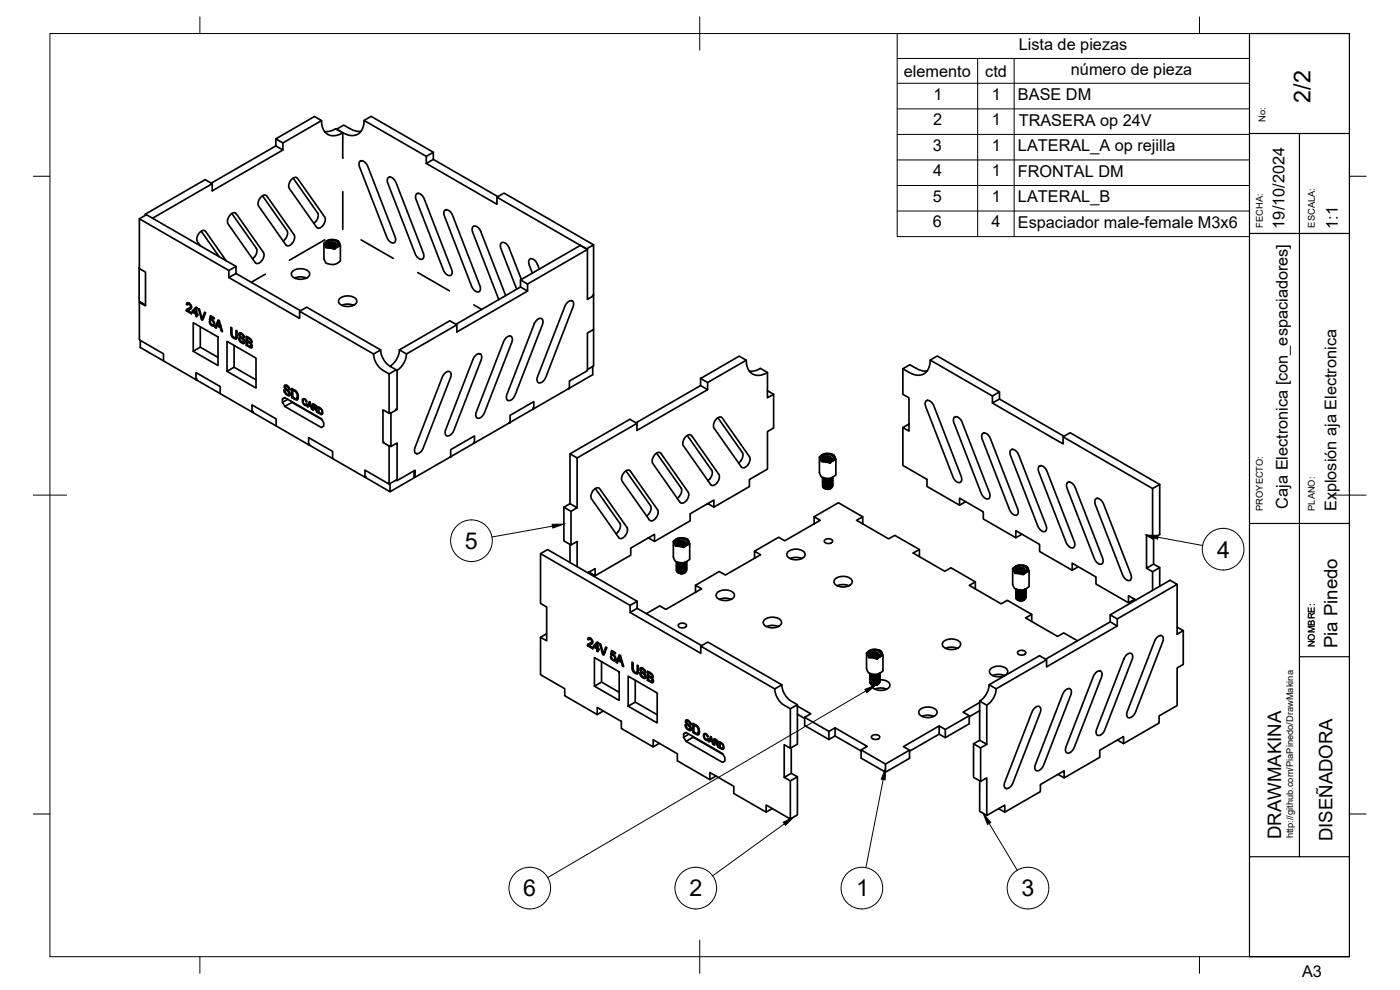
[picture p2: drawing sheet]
<svg xmlns="http://www.w3.org/2000/svg" width="420mm" height="297mm" viewBox="0 0 420 297" stroke-linecap="round" stroke-linejoin="round" font-family="sans-serif">
<!-- layer: Visible -->
<g fill="none" stroke="#000" stroke-width=".51">
<path d="M96.5 36.2a3.8 3.8 0 0 0 4.8 4.3l1.6-.6M97.4 39.5a5.5 5.5 0 0 0 3.3-.9l2.2 1.3v7.5M101 38.8l2.2-1.3 1.8 1.1a5.4 5.4 0 0 0 3.3 .8M101 38.7l1.9 1.1M102.9 39.8a3.8 3.8 0 0 0 6.2-1.9l.2-1.8 2.1-1.2 18.6 10.8M109.3 36.1l18.6 10.8 2.1-1.2v2.1M63.7 55.1l-17.9 10.4M78.4 59l1.1-.5 .6 .3 8.1 11.6a2.52 2.52 0 0 1-2 3.4l-8.6-11.9a2.47 2.47 0 0 1 .8-2.9zM78.8 58.7l7.3 10.5a2.79 2.79 0 0 1-1.1 3.1M82.8 41.7l11.6-6.7 2.1 1.2-11.6 6.7zM82.8 41.7v2.1l2.1 1.2-21.2 12.3v-2.2l-2.1-1.2-18 10.4 .3 .1M82.8 43.8l-19.4 11.2"/>
<path d="M84.9 42.9v2.1M87.6 53.7l1.1-.5 .6 .3 8.2 11.6a2.55 2.55 0 0 1-2.1 3.3l-8.6-11.9a2.46 2.46 0 0 1 .8-2.8zM88 53.4l7.3 10.5a2.71 2.71 0 0 1-1.1 3.1M102.9 57.5v11.3M108 48.4a1.9 1.9 0 0 1 2.4 1.5l8.1 21.1a1.17 1.17 0 0 1-.7 1.9l-1.1-.7-.6-1-8.2-21-.2-1.1zM116.5 53.3a1.87 1.87 0 0 1 2.4 1.5l8.1 21.1a1.16 1.16 0 0 1 .2 1.2 1.16 1.16 0 0 1-.9 .7l-1.1-.7-.6-1-8.2-21.1-.2-1zM125 58.2a1.84 1.84 0 0 1 2.3 1.5l8.2 21.1a1.15 1.15 0 0 1 .2 1.2 1.15 1.15 0 0 1-1 .7l-1-.7-.6-1-8.2-21-.2-1.1zM127.9 49l21.2 12.3v-2.1l2.2-1.3 26.8 15.6M127.9 46.9v2.1l2.1-1.2 19.4 11.2M149.1 59.2l26.9 15.5 2.1-1.2v15l-.2 .1M41.8 65.6l26.9 15.6v2.1l21.2 12.2v-2.1l22.2 12.8a6.2 6.2 0 0 0 2.8 4.9l1.9 1.1v11.8l-1.9-1v9.8l1.9 1v11.5l-7.3-4.2v2.1l-9.7-5.6v-2.1l-7.2-4.2v2.1l-9.7-5.6v-2.1l-7.3-4.2v2.1l-9.5-5.5v-2.1l-7.3-4.2v2.1l-9.7-5.6v-2.1l-7.3-4.2v-11.3l1.9 1.1v-10.2l-1.9-1zM41.8 65.6l2.1-1.2 26.9 15.5"/>
<path d="M43.6 64.3v.3M60.2 73.8l-1-1.3a2.52 2.52 0 0 1 2.1-3.3l6.6 9M60.4 69.4l5.4 7.6M69.2 64.4l.8-.6h.5l.4 .3 8.2 11.6a2.55 2.55 0 0 1-2.1 3.4l-8.6-11.9a2.54 2.54 0 0 1 .8-2.8zM69.6 64.1l7.3 10.4a2.76 2.76 0 0 1-1.1 3.1M97.2 73v4.6l.6 1.3a3.4 3.4 0 0 0 4.4-.7v-4.6M97.3 72.9a3.3 3.3 0 0 1 4.4-.3l.5 1.1-1.3 .6a.87 .87 0 0 1-1.3 .3l-1-.2a.8 .8 0 0 1-1.1-.9zM97.5 72l-10.7 6.1M97.8 72.5a3 3 0 0 1 4 .3 1.39 1.39 0 0 1-1.5 1.6l-1.7-.1a1.06 1.06 0 0 1-1-.6 1.06 1.06 0 0 1 .2-1.2zM98.1 72.7a2.28 2.28 0 0 1 3.3 .3 1.51 1.51 0 0 1-2 1.2 1.05 1.05 0 0 1-1.1-.3 1.05 1.05 0 0 1-.2-1.2zM98.5 73.6l.1 .4M98.5 73.6a1.38 1.38 0 0 1 2.4 .2 1.39 1.39 0 0 0-2.4-.1"/>
<path d="M98.5 73.6l.2 .4M98.6 73.9h-.2a.65 .65 0 0 1-.1-.8 .65 .65 0 0 1 .7-.4h1a.78 .78 0 0 1 .8 .4 .78 .78 0 0 1-.1 .9M98.6 73.9a1.59 1.59 0 0 1 2.2 0M98.6 73.9a1.66 1.66 0 0 1 2.2 .1M98.8 74l.8-.1 .9 .2M98.9 74.1l.9-.2 .6 .2M99.1 73.2h1M99.1 73.6h1M99.1 74h1M100.6 72.9a2.19 2.19 0 0 0-2.3 .2M108.4 72l9.6 5.5M133.5 63.1a1.84 1.84 0 0 1 2.3 1.5l8.2 21.1a1.16 1.16 0 0 1 .2 1.2 1.16 1.16 0 0 1-1 .7l-1-.7-.7-1-8.1-21.1-.2-1z"/>
<path d="M176.3 74.9v14.9l1.8-1.1-.3-.1M41.8 80.3v10.1l1.9 1.1M41.8 80.2v.1M42.1 90.6l-.3 .1M56 91.3l.3 .2v-.1a.67 .67 0 0 1 .9 .5 .67 .67 0 0 1-.8 .7l-.3 .2M56.2 92.8l-.3 .4M56.6 92.8l-.7 .4M56.6 92.8l.1 .1M56.7 90.9l-.7 .4a.62 .62 0 0 1 .6-.5 .62 .62 0 0 1 .6 .5 1.12 1.12 0 0 1 .1 1.2 1.12 1.12 0 0 1-1 .7l1.2 .6v.4l-1.6-1M56.7 92.5l-.1 .3M56.8 91l-.4 .2M57.4 92.5l-.9 .5"/>
<path d="M57.5 92.1l-.6 .3M57.7 93.3v.3l.3-.2M57.7 93.6l1.1 .6 .3-.1M58 96.8l7.4 4.3v8.6l-7.4-4.3zM58.4 92.9v.1M58.8 92.7v1.2M58.8 94.2v.7M59 92.3l-1.3 1 1.1-1.1 .3 .1v1.8l.3 .2v.3l-.3-.2M59.1 92.5l-1.1 1 .8 .4 .3-.1M59.3 94.2l-.2 .2v.7l-.3-.2 .3-.2M60.1 98.1v6.1M61 95.6l-.5 .3-1-3.3 .4 .2 .8 2.9"/>
<path d="M61.1 95.4l-.5 .3 .8-2 .3 .2-.9 2.2-.3-.2M62.8 96.5l.3 .7M62.9 96l.3 .2a.72 .72 0 0 1 .8 .4 .72 .72 0 0 1-.3 .9l-.9-1M63.4 95.2l.9 .5v-.3l-1.2-.7-.2 1.3 .3-.2M63.6 95l-.2 .2-.2 .6a1.27 1.27 0 0 1 .9 2l-.5-.1-.5-.5M63.6 95.9l-.4 .2M64.3 97.3l.1 .1M64.4 97.2l-.5 .3M65.1 97.9l-.6 .3 .9-2.2 .4 .2 1 3.3-.4-.2M65.1 97.7l1 .6 .3-.1M65.3 97.6h.1M65.4 97.6l-.3 .1-.2 .7-.4-.2"/>
<path d="M65.8 97.1l.2 .9 .3-.2M65.8 97l-.2-.6-.4 1.1 .8 .5M65.8 96.3l-.2 .1M66.1 98.3l.3 1 .3-.1M68.7 83.3l2.1-1.3 19.4 11.2M68.7 81.2l2.1-1.3v2.1M69.6 100a.99 .99 0 0 0 1.2 1.2v-2.1l.3 .2v1.6a.65 .65 0 0 1-.3 .8 .65 .65 0 0 1-.9-.4l-.6-.9v-2.2l.3 .2v1.6M72.4 100v.1M72.5 100l-.4 .3M79.6 82.3l-4.2 2.4M87.9 81.3a3.7 3.7 0 0 1 5 .6 1.86 1.86 0 0 1-2.2 1.9 2.69 2.69 0 0 1-3.3-1.6zM88.4 83.4a4.5 4.5 0 0 1 3.5 0"/>
<path d="M89.9 93.4l2.1-1.2 22.2 12.8M101.9 89.6a3.7 3.7 0 0 1 5.1 .5 2.11 2.11 0 0 1-2.7 1.9 2.29 2.29 0 0 1-2.7-1.8zM102.6 91.6a4.5 4.5 0 0 1 3.5 0M125.4 81.8l9.5 5.5M142.2 91.5l2.3 1.3M151.8 88.7l-7.5-19.2a1.84 1.84 0 0 0-2.3-1.5l-.3 .7 .2 1.1 7.8 20.1M156.2 84v2.1l2.1 1.2-21.2 12.3v-2.1M156.2 86.1l-19.4 11.2M156.5 83.8l-3.7-9.4a1.84 1.84 0 0 0-2.3-1.5l-.3 .7 .1 1 4.8 12.2M158.3 85.2l18-10.3-2.1-1.3-18 10.4 2.1 1.2v2.1M160.9 96.2a1.08 1.08 0 0 1 1-.7 1.08 1.08 0 0 1 1 .6l-.1 1.3-8.2 21.1a1.84 1.84 0 0 1-2.3 1.5l-.3-.7 .2-1 8.1-21.1zM161.8 80.7l-.5-1.4a1.84 1.84 0 0 0-2.4-1.5l-.2 .4v1l1.1 2.7"/>
<path d="M170.1 90.9a1.09 1.09 0 0 1 1-.7 1.09 1.09 0 0 1 1 .6l-.1 1.3-8.2 21.1a1.87 1.87 0 0 1-2.4 1.5l-.2-.7 .2-1 8.1-21.1zM178.1 88.7v10.2l-1.8 1v11.3l-5.4 3.1v2.2l-10.7 6.1-.3-.1M178.1 98.9v10.9l-.3 .2 .1 2.4-7.3 4.2M42.1 102.1v2.2l7 4M58 105.4l2.1-1.2 5.3 3M59 113.8v.2l7.1 4.1M59.1 113.8l-.3 .1M68.1 102.4l8.7 5v9l-8.7-5zM68.1 111.4l2.2-1.2 6.5 3.8M70.3 103.6v6.6M71 101.2h.1M71.1 101l-.4 .3"/>
<path d="M73.1 101.2l.3 .2-.7-1.2a.6 .6 0 0 0-.9-.3 .6 .6 0 0 0 .1 1l1 1a.39 .39 0 0 1 .3 .5 .39 .39 0 0 1-.5 .3l-.5-.4M73.3 102.5l.2 .1M73.4 101.1l-.3 .1a.73 .73 0 0 0-.3-.8 .73 .73 0 0 0-.8 0v.2a3.4 3.4 0 0 1 1.4 2.2 1.21 1.21 0 0 1-1.8-1v-.4l.3 .1 .3 .8M73.5 102.5l-.4 .2M74.2 102.5v1l.6 .3a.38 .38 0 0 0 .6 0 .38 .38 0 0 0-.2-.6l-.4-.4M74.5 102.4l-.3 .1 .6 .4M74.5 101.2l-.3 .2 .9 .5a.35 .35 0 0 1 .2 .4 .35 .35 0 0 1-.4 .3l-.7-.4v-.8M75.2 102.9a.96 .96 0 0 0-.4-1.5l-.9-.5v2.7l.3-.2M75.5 102.4l.1 .1M75.5 102.8l-.3 .1 .5 .7a.51 .51 0 0 1-.2 .7 .51 .51 0 0 1-.7-.2l-.9-.5M75.6 103.8l.1 .1M75.6 102.4l-.4 .2"/>
<path d="M75.7 103.7l-.4 .3M84.8 119.7l.7-.4 10.9 6.3 .8 1.3v1l-.8 .4-10.9-6.4-.7-1.2zM85.5 119.3l-.7 .4M85.6 116.7l-.3-.7a.53 .53 0 0 1 .4-.6 .53 .53 0 0 1 .6 .4l.6 .7 .1 .5-.3-.1M85.7 116.7l.8 .9a.43 .43 0 0 1 .2 .7 .43 .43 0 0 1-.7-.2l-.8-1.1 .1 .6M85.7 116.4l-.1-.3a.75 .75 0 0 1 .8 0 .75 .75 0 0 1 .3 .8l.3-.2M85.7 116.4l.5 .5M86 115.6v.1M86.1 115.7l-.4 .2M86.2 116.9l.7 .7a.66 .66 0 0 1 .1 1.1 .66 .66 0 0 1-1.1-.3l-.6-.8M86.4 119.8l-1.6 .9M87 118.2l.1 .1"/>
<path d="M87.1 118.1l-.4 .2M87.5 119.3l.9 .5a.6 .6 0 0 0 .6 .2 .6 .6 0 0 0 .5-.4l-.3-.1M87.9 117v2.2l.9 .4 .7-.3M88.1 116.9l-.2 .1 .8 .6 .4 .7v1M88.8 117.3a2.29 2.29 0 0 1 .7 2.3M88.8 117.3l-1.3-.8v2.8l.4-.2M89.1 119.3l-.1 .3M91.2 119.8l.4 .2 .3 .5 .2-.1M91.2 119.8a.98 .98 0 0 0 0 1.3M91.4 119.7l-.3 .2M112.1 106.2l2.1-1.2a6.3 6.3 0 0 0 2.8 4.9M117 109.9h.1"/>
<path d="M118.9 111l-2.1 1.2M119.9 105a6.2 6.2 0 0 1-2.9 4.9l2.2 1.2v11.8M122 106.2l15.1-8.7-2.1-1.2-15.1 8.7 2.1 1.2a6.3 6.3 0 0 1-2.8 4.9M133.6 111.9a1.02 1.02 0 0 1 1.4-.3 1.02 1.02 0 0 1 .3 1.4l-8.3 21.4a1.84 1.84 0 0 1-2.3 1.5l-.3-.7 .2-1 8.1-21.1zM142.5 106.8a1.09 1.09 0 0 1 1-.7 1.09 1.09 0 0 1 1 .6l-.1 1.4-8.2 21a1.87 1.87 0 0 1-2.3 1.5l-.3-.7 .2-1 8.1-21.1zM152 101.3a1.01 1.01 0 0 1 1.4-.4 1.01 1.01 0 0 1 .3 1.5l-8.3 21.4a1.84 1.84 0 0 1-2.3 1.5l-.3-.7 .2-1 8.1-21.1zM177.9 110l-1.6 .9M210.2 113.6l11.6-6.7 2.2 1.2-11.6 6.7zM210.2 113.6v2.1l2.2 1.2-21.2 12.2v-2.1l-2.2-1.2-17.9 10.4 2.1 1.2v14.9M210.2 115.7l-19.3 11.2M212.4 114.8v2.1M224 108.1a3.8 3.8 0 0 0 4.7 4.3l1.6-.6"/>
<path d="M224.9 111.4a5.7 5.7 0 0 0 3.3-.9l2.1 1.3v7.6l1.9-1.1M230.3 117.2l1.9 1.1v10.1l-1.9 1.1v11.2l-5.4 3.2v2.1l-10.7 6.2M271 110.6l1.8 1.1a3.8 3.8 0 0 0 6.2-1.9l.2-1.8 2.1-1.2 18.7 10.8M278.2 111.3a5.4 5.4 0 0 1-3.3-.8l-1.8-1.1-2.1 1.2v7.7l1.8 1.1v10l-1.8-1.1 1.8-1.1M279.2 108l18.6 10.8 2.2-1.2v2.1M297.8 118.8v2.1l2.2-1.2 19.3 11.2M75.9 123.5v.3l7 4M75.9 123.5l-.3 .1M85.5 121.9l2.1-1.2 9 5.2M87.4 120.4l.2 .3M91.2 121.1l.6 .3M91.9 120.5l.2 .1-.4-.7a.56 .56 0 0 0-.8-.3 .56 .56 0 0 0-.1 .9 1.06 1.06 0 0 0 1.3 1.1l.1-.2-.3-.2"/>
<path d="M91.9 121.2l-.1 .2M92.1 121.3l-.3 .1M92.6 121.8l-.4 .2 .6-1.5 .3 .2 .6 2.2-.2-.2M92.6 121.7l.9 .3M92.8 121.6l-.3 .5-.3-.1M92.8 133.3v.2l7 4.1M92.9 121.1l-.2 .4 .5 .3M92.9 133.3l-.3 .1M93 120.8l-.1 .3M93.1 120.7l.1 1.1 .2-.1M93.3 122.1l.2 .6 .2-.1M94.1 121.4v.7l.5 .2"/>
<path d="M94.1 122.3l.6 .1M94.3 121.4h-.2l.7 .4 .1 .6M94.3 122.2l-.2 .1v.8l-.2-.1M94.5 122.5l.1 .1M94.6 122.6l.4 1 .2-.1M94.6 122.3l.3 .1M94.7 122.6a.39 .39 0 0 0 .5-.2 .39 .39 0 0 0-.2-.5l-1.1-.8v1.9l.2-.2M95 123.1l.3 .7-.3-.2M95.2 122.4l-.5 .2 .3 .5M95.2 122.2l-.3 .2M95.5 123.9l.7 .4h.5M95.7 122.4v1.4l.6 .3 .5-.2"/>
<path d="M95.7 123.8l-.2 .1v-1.8l.6 .3a1.45 1.45 0 0 1 .7 1.7M95.9 122.3l-.2 .1 .8 .7 .1 .8M96.6 123.9l-.1 .2M96.8 124.1l-.1 .2M115.2 132.6l-.3 .2M117 133.8l.3 .2 1.9-1.1v11.3M117 123.8l.3 .1v10.1M117 133.7l-.2 .1M117 123.9l-.2 .1M118.9 122.7l.3 .2-1.9 1M142.2 132.8v.2l-7.2 4.2M142.4 132.9v-2.1l-7.1 4.1v2.1l-10.7 6.2-.3-.2"/>
<path d="M160 122.5v.2l-7.3 4.2M160.2 122.6v-2.1l-7.1 4.1v2.2l-10.7 6.1-.3-.2M171.1 136.2v14.9M191.2 127l-18 10.4M196.7 136.3l.8-.6h.5l.4 .3 8.1 11.6a2.49 2.49 0 0 1-2.1 3.3l-.3-.2-8.2-11.6a2.47 2.47 0 0 1 .8-2.8zM197.1 136l7.3 10.4a2.82 2.82 0 0 1-1.1 3.1M205.6 131.2a1.29 1.29 0 0 1 2-.5l8.1 11.6a2.55 2.55 0 0 1-2.1 3.4l-8.5-11.9a2.39 2.39 0 0 1 .5-2.6zM206.2 130.6l7.4 10.5a2.71 2.71 0 0 1-1.2 3.1M215.1 125.6l1-.5 .6 .3 8.2 11.6a2.55 2.55 0 0 1-2.1 3.3l-8.5-11.9a2.55 2.55 0 0 1 .8-2.8zM215.4 125.3l7.4 10.5a2.76 2.76 0 0 1-1.2 3.1M245.9 137.2v4.6l.6 1.3a3.4 3.4 0 0 0 4.3-.7v-4.6M246 137.1a3.3 3.3 0 0 1 4.4-.3l.4 1.1-1.2 .6a.85 .85 0 0 1-1.3 .2l-1-.1a.79 .79 0 0 1-1.1-.9z"/>
<path d="M246.5 136.7a3 3 0 0 1 4 .3 1.39 1.39 0 0 1-1.6 1.6l-1.6-.1a1.06 1.06 0 0 1-1-.6 1.06 1.06 0 0 1 .2-1.2zM246.8 136.9a2.28 2.28 0 0 1 3.3 .3 1.51 1.51 0 0 1-2 1.1 1.05 1.05 0 0 1-1.1-.3 1.05 1.05 0 0 1-.2-1.1zM247.2 137.7l.1 .4M247.2 137.7a1.4 1.4 0 0 1 2.4 .3M247.2 137.8a1.38 1.38 0 0 1 2.4 .2M247.2 137.7l.2 .5M247.2 138.1l-.1-.1a.65 .65 0 0 1-.1-.7 .65 .65 0 0 1 .7-.4h1a.79 .79 0 0 1 .8 .4 .79 .79 0 0 1-.1 .9 1.62 1.62 0 0 0-2.1-.1 1.54 1.54 0 0 1 2.1 0M247.5 138.2l.8-.2 .8 .3M247.6 138.2l.7-.1 .8 .2M247.8 137.4h1M247.8 137.8h1M247.8 138.2h1"/>
<path d="M249.3 137.1a2.13 2.13 0 0 0-2.3 .2M271 128.3v11.3l7.2 4.2v2.2l9.8 5.6 1.8-1.1M277.9 120.3a1.86 1.86 0 0 1 2.4 1.5l8.1 21.1a1.15 1.15 0 0 1 .2 1.2 1.15 1.15 0 0 1-.9 .7l-.8-.4-.9-1.3-8.2-21-.2-1.1zM286.4 125.2a1.84 1.84 0 0 1 2.4 1.5l8.1 21.1a1.16 1.16 0 0 1 .2 1.2 1.16 1.16 0 0 1-1 .7l-1-.7-.6-1-8.2-21.1-.2-1zM294.9 130.1a1.84 1.84 0 0 1 2.3 1.5l8.2 21.1a1.15 1.15 0 0 1 .2 1.2 1.15 1.15 0 0 1-1 .7l-1-.7-.6-1-8.2-21-.2-1.1zM297.8 120.9l21.2 12.3v-2.1l2.2-1.3 26.8 15.6M303.4 135a1.84 1.84 0 0 1 2.3 1.5l8.2 21.1a1.16 1.16 0 0 1 .2 1.2 1.16 1.16 0 0 1-1 .7l-1-.7-.7-1-8.1-21.1-.2-1zM311.9 139.9a1.84 1.84 0 0 1 2.3 1.5l8.2 21.1a1.15 1.15 0 0 1 .2 1.2 1.15 1.15 0 0 1-1 .7l-1.1-.7-.6-1-8.1-21-.2-1.1zM319 131.1l26.9 15.5 2.1-1.2v15l-2.1 1.2-1.8-1v9.9l2.1-1.2 1.8 1M109.8 143l-.3 .2M117.1 145.1v2.4M124.3 141.3v2.1l-7.2 4.1-7.4-4.2v-.2"/>
<path d="M124.6 143.2v-2.1l-5.4 3.1-.3-.2-2.1 1.3M169.2 152.2l1.9-1.1 2.1 1.2-1.8 1.1zM169.2 152.2v10.1l2.2 1.2 1.8-1v7.5M171.4 153.4v10.1M178.3 146.9l1.1-.6 .6 .3 8.2 11.6a2.55 2.55 0 0 1-2.1 3.4l-8.6-11.9a2.46 2.46 0 0 1 .8-2.8zM178.7 146.6l7.3 10.4a2.71 2.71 0 0 1-1.1 3.1M187.5 141.5l1.1-.5 .6 .3 8.1 11.6a2.55 2.55 0 0 1-2 3.4l-8.6-11.9a2.58 2.58 0 0 1 .8-2.9zM187.9 141.3l7.3 10.4a2.76 2.76 0 0 1-1.1 3.1M212.4 151.1l1.8 1.1v-2.2l-7.1 4.2v2.1l-10.7 6.1M244.3 157.2v-2.1l1.9 1-10.7 6.1-1.8-1-7.3 4.2M244.3 155.1l7.3-4.3 7.3 4.3v2.1M246.9 143.4v.1"/>
<path d="M246.9 144.3h.1M246.9 145.9l.4 .6M246.9 145.7v.2M247 143.3a2.1 2.1 0 0 0 2.6 .1M247.6 146.6l.5 .2M247.8 146.2h1M247.8 145.8h1M247.8 145.4h1M247.8 144.6h1M247.8 144.2h1M248.8 146.6h-1M248.8 145h-1"/>
<path d="M248.8 143.8h-1M249.3 146.6l-1.2 .2M249.5 143.3l.1 .1M249.7 146.2a1.53 1.53 0 0 1-1.6 .6M249.7 143.3l-.1 .1M249.7 143.3a2.01 2.01 0 0 1-2.8 0 1.6 1.6 0 0 0 2.7 .4l.3-.5a1.69 1.69 0 0 1-3 .3M249.9 145.5a1.69 1.69 0 0 1-3 .6v-.2M249.9 145.1a1.63 1.63 0 0 1-1.4 1.1 1.63 1.63 0 0 1-1.6-.7v-.2M249.9 144.7a1.63 1.63 0 0 1-1.4 1.1 1.63 1.63 0 0 1-1.6-.7v-.2M249.9 144.3a1.65 1.65 0 0 1-1.4 1.1 1.65 1.65 0 0 1-1.6-.7v-.2M249.9 143.9a1.65 1.65 0 0 1-1.4 1.1 1.65 1.65 0 0 1-1.6-.7v-.2M249.9 143.5a1.63 1.63 0 0 1-1.4 1.1 1.63 1.63 0 0 1-1.6-.8v-.1"/>
<path d="M249.9 143.7a1.69 1.69 0 0 1-3 .1M249.9 144.1a1.72 1.72 0 0 1-3 .2M249.9 144.4a1.69 1.69 0 0 1-3 .3M249.9 144.9a1.69 1.69 0 0 1-3 .2M249.9 145.3a1.68 1.68 0 0 1-1.5 1 1.68 1.68 0 0 1-1.5-.8M249.9 145.7a1.82 1.82 0 0 1-2.6 .8M249.9 143.6v.1M249.9 144v.1M249.9 144.9h.1M249.9 145.7h.1M258.9 155.1l-1.8 1 9.6 5.6 1.8-1.1 7.4 4.3v2.1M288 151.6v-2.1l7.1 4.1v2.1l9.8 5.6 1.8-1"/>
<path d="M320.4 144.8a1.84 1.84 0 0 1 2.3 1.5l8.2 21.1a1.16 1.16 0 0 1 .2 1.2 1.16 1.16 0 0 1-1 .7l-1.1-.7-.6-1-8.1-21.1-.2-1zM328.8 149.7a1.84 1.84 0 0 1 2.4 1.5l8.2 21.1a1.15 1.15 0 0 1 .2 1.2 1.15 1.15 0 0 1-1 .7l-1.1-.7-.6-1-8.2-21-.1-1.1zM345.9 146.6v15M162.2 166.1l26.9 15.5v2.2l21.2 12.2v-2.1l22.2 12.8a6.2 6.2 0 0 0 2.9 4.9l1.8 1.1v11.8l-1.8-1.1v9.8l1.8 1.1v11.4l-7.3-4.2v2.2l-9.7-5.6v-2.2l-7.2-4.1v2.1l-9.7-5.6v-2.1l-7.3-4.2v2.1l-9.5-5.5v-2.1l-7.3-4.2v2.1l-9.7-5.6v-2.2l-7.3-4.2v-11.2l1.9 1.1v-10.2l-1.9-1zM162.2 166.1l2.1-1.2 26.9 15.5M171.1 163.4v5.4M176.8 171.7l1.8 1v-2.1l-2.2 1.3M194.6 161.4l1.8 1v-2.1l-7.1 4.2v2.1l-10.7 6.1M202.1 162.5v4.7l.6 1.2a3.4 3.4 0 0 0 4.3-.7v-4.6M202.1 162.4a3.3 3.3 0 0 1 4.5-.3l.4 1.1-1.2 .6a.87 .87 0 0 1-1.4 .2l-.9-.1a.78 .78 0 0 1-.9-.1 .78 .78 0 0 1-.2-.8zM202.6 162a3 3 0 0 1 4.1 .3 1.39 1.39 0 0 1-1.6 1.6l-1.6-.1a1.06 1.06 0 0 1-1-.6 1.06 1.06 0 0 1 .1-1.2zM203 162.2a2.28 2.28 0 0 1 3.3 .3 1.51 1.51 0 0 1-2 1.2 1.05 1.05 0 0 1-1.2-.3 1.05 1.05 0 0 1-.1-1.2z"/>
<path d="M203.1 168.6a1.31 1.31 0 0 0 1.9 .8l.8-.3 .2-.6a1.7 1.7 0 0 1-3 .2M203.1 168.6a2.01 2.01 0 0 0 2.8 0M203.1 171l-.1 .2M203.1 168.6a2.04 2.04 0 0 0 2.7 0M203.4 163.1l.1 .4M203.4 163.1a1.4 1.4 0 0 1 2.3 .2 1.39 1.39 0 0 0-2.3-.1M203.4 163l.2 .5M203.4 163.4a.65 .65 0 0 1-.3-.8 .65 .65 0 0 1 .8-.4h1a.77 .77 0 0 1 .8 .4 .77 .77 0 0 1-.1 .9 1.6 1.6 0 0 0-2.2-.1 1.53 1.53 0 0 1 2.2 0M203.6 163.5l.8-.1 .9 .2M203.7 163.6l1-.2 .5 .2M203.8 171.9l.4 .2M203.9 162.7h1.1"/>
<path d="M203.9 163.1h1.1M203.9 163.5h1.1M203.9 171.5h1.1M203.9 171.1h1.1M203.9 170.7h1.1M203.9 170.3h1.1M203.9 169.9h1.1M203.9 169.5h1.1M205 171.9l-1.1 .1M205 169.1h-1.1M205.4 171.9l-1.2 .2M205.4 162.4a2.15 2.15 0 0 0-2.2 .2"/>
<path d="M205.5 171.9h-.1M205.8 171.5a1.53 1.53 0 0 1-1.6 .6M206 170.8a1.67 1.67 0 0 1-1.4 1.1 1.67 1.67 0 0 1-1.6-.7M206 170.4a1.65 1.65 0 0 1-1.4 1.2 1.65 1.65 0 0 1-1.6-.8l.1-.2M206 170a1.65 1.65 0 0 1-1.4 1.2 1.65 1.65 0 0 1-1.6-.8l.1-.2M206 169.6a1.66 1.66 0 0 1-1.4 1.1 1.66 1.66 0 0 1-1.6-.7l.1-.2M206 169.2a1.65 1.65 0 0 1-1.4 1.1 1.65 1.65 0 0 1-1.6-.7l.1-.2M206 168.8a1.65 1.65 0 0 1-1.4 1.1 1.65 1.65 0 0 1-1.6-.8l.1-.1M206 171a1.68 1.68 0 0 1-2.9 .2M206 169a1.69 1.69 0 0 1-3 .1M206 169.4a1.7 1.7 0 0 1-3 .2M206 169.8a1.7 1.7 0 0 1-3 .2"/>
<path d="M206 170.2a1.69 1.69 0 0 1-1.4 1 1.69 1.69 0 0 1-1.6-.8M206 170.6a1.71 1.71 0 0 1-3 .2M206 170.6h.1M208.7 177.7v-2.1l1.9 1.1-10.8 6.1-1.8-1-4 2.3M215.4 177.7a3.7 3.7 0 0 1 5 .6 1.86 1.86 0 0 1-2.2 1.9 2.55 2.55 0 0 1-3.3-1.7zM215.9 179.8a4.2 4.2 0 0 1 3.5 0M226.4 167.5v-2.1l1.9 1-10.6 6.1-1.8-1-7.2 4.1M236.4 165.6a3.6 3.6 0 0 1 5.2 .5 2.13 2.13 0 0 1-2.7 1.8 2.13 2.13 0 0 1-2.7-1.8zM237.1 167.6a4.4 4.4 0 0 1 3.5 0M247.5 162.1l.9-.4a.97 .97 0 0 1 1.4 .9l-.9 .5a.99 .99 0 0 1-1.4-1zM250.6 173.8a3.6 3.6 0 0 1 5.1 .4 1.88 1.88 0 0 1-2.1 1.9 2.62 2.62 0 0 1-3.3-1.7zM251.3 175.8a4.4 4.4 0 0 1 3.5 0"/>
<path d="M275.9 164.9l-1.9 1 9.5 5.5 1.9-1 7.3 4.2v2.1M292.7 174.6l-1.8 1 9.6 5.6 1.8-1.1 7.3 4.2v2.2M303.9 170.7v4.6l.6 1.3a3.4 3.4 0 0 0 4.3-.7v-4.6M304 170.5a3.3 3.3 0 0 1 4.4-.2l.4 1-.8 .5a1.47 1.47 0 0 1-2.2 .3l-.5-.1a.78 .78 0 0 1-.8 0 .78 .78 0 0 1-.3-.8zM304.5 170.2a3 3 0 0 1 4 .3 1.39 1.39 0 0 1-1.6 1.6l-1.6-.2a1.06 1.06 0 0 1-1-.6 1.06 1.06 0 0 1 .2-1.1zM304.8 170.4a2.28 2.28 0 0 1 3.3 .3 1.51 1.51 0 0 1-2 1.1 1.05 1.05 0 0 1-1.1-.3 1.05 1.05 0 0 1-.2-1.1zM304.9 161.3v-2.1l7.1 4.2v2.1l9.8 5.6 1.8-1.1M304.9 178.5v.1M304.9 179.3l.4 .6M304.9 176.7a1.97 1.97 0 0 0 2.8 .1l-.1 .1M304.9 176.7a1.31 1.31 0 0 0 2 .9l.7-.4 .3-.5a1.7 1.7 0 0 1-3 .2M304.9 176.7a2.1 2.1 0 0 0 2.7 .2"/>
<path d="M305.2 171.2l.1 .4M305.2 171.2a1.4 1.4 0 0 1 2.4 .3 1.4 1.4 0 0 0-2.4-.2M305.2 171.2l.2 .4M305.2 171.6a.64 .64 0 0 1-.3-.8 .64 .64 0 0 1 .8-.4h1a.77 .77 0 0 1 .8 .4 .77 .77 0 0 1-.1 .8M305.2 171.5a1.62 1.62 0 0 1 2.2 .1M305.3 171.5a1.59 1.59 0 0 1 2.1 .1M305.5 171.7l.8-.2 .8 .2M305.5 171.7l1-.1 .6 .2M305.8 170.8h1M305.8 171.2h1M305.8 171.6h1M305.8 179.7h1"/>
<path d="M305.8 179.3h1M305.8 178.5h1M305.8 178.1h1M305.8 177.3h1M306.8 178.9h-1M306.8 177.7h-1M307.3 170.6a2.15 2.15 0 0 0-2.3 .2M307.5 176.8l.1 .1M307.7 179.7a1.64 1.64 0 0 1-1.6 .6M307.8 179a1.66 1.66 0 0 1-1.3 1.1 1.66 1.66 0 0 1-1.6-.7v-.2M307.8 178.6a1.65 1.65 0 0 1-1.3 1.1 1.65 1.65 0 0 1-1.6-.7v-.2M307.8 178.2a1.66 1.66 0 0 1-1.3 1.1 1.66 1.66 0 0 1-1.6-.8v-.1"/>
<path d="M307.8 177.7a1.65 1.65 0 0 1-1.3 1.2 1.65 1.65 0 0 1-1.6-.8v-.1M307.8 177.3a1.65 1.65 0 0 1-1.3 1.2 1.65 1.65 0 0 1-1.6-.8v-.1M307.8 176.9a1.65 1.65 0 0 1-1.3 1.2 1.65 1.65 0 0 1-1.6-.8v-.1M307.9 177.2a1.73 1.73 0 0 1-3 .1M307.9 177.5a1.69 1.69 0 0 1-3 .2M307.9 178a1.72 1.72 0 0 1-3 .1M307.9 178.3a1.71 1.71 0 0 1-3 .3M307.9 178.8a1.71 1.71 0 0 1-3 .2M307.9 179.2a1.79 1.79 0 0 1-2.6 .8M307.9 177.1v.1M307.9 177.9v.1M307.9 178.8h.1"/>
<path d="M307.9 179.2h.1M321.8 171.1v-2.1l7.1 4.1v2.1l9.8 5.7 1.8-1.1M344.1 170.5l1.8 1 2.1-1.2v5.6M345.9 171.5v5.6M346.2 161.4v7.9M353.3 175.3v15l1.8-1.1-1.8-1M164.1 190.1l-1.9 1.1M176.4 191.8l.3 .2v-.2a.64 .64 0 0 1 .9 .5 .64 .64 0 0 1-.7 .8l-.5 .3-.1 .3M176.9 193.5l-.2 .1 1.2 .7v.4l-1.6-1M177.1 191.4l-.7 .4a.55 .55 0 0 1 .5-.5 .55 .55 0 0 1 .6 .4 1.02 1.02 0 0 1 .4 1.1 1.02 1.02 0 0 1-1.1 .7M177.1 193.4l-.8 .3M177.1 193l-.1 .3"/>
<path d="M177.2 191.5l-.4 .2M177.8 193l-.9 .5M177.9 192.6l-.6 .3M178.1 193.8v.3l.4-.2M178.1 194.1l1.1 .6 .3-.2M178.4 197.3l7.4 4.3v8.5l-7.4-4.2zM178.8 193.4v.1M179.2 193.2v1.2M179.2 194.7v.7M179.4 192.8l-1.3 1 1.1-1.2 .3 .2v1.8l.3 .2v.3l-.3-.2M179.5 193l-1.1 1 .8 .4 .3-.2M179.7 194.7l-.2 .2v.6l-.3-.1 .3-.2"/>
<path d="M180.5 198.5v6.1M181.4 196.1l-.5 .3-1-3.3 .4 .2 .7 2.8M181.5 195.9l-.5 .3 .8-2.1 .3 .2-.9 2.3-.3-.2M183.7 195.6l1 .6v-.4l-1.2-.6-.2 1.3 .3-.3M184 195.5l-.3 .1-.1 .7a1.17 1.17 0 0 1 1.1 .8 1.17 1.17 0 0 1-.4 1.2h-.1a1.51 1.51 0 0 1-1-1.3l.4 .5a.5 .5 0 0 0 .7 .5 .5 .5 0 0 0 .1-.9l-.4-.5-.7-.1M184 196.3l-.4 .3M184.7 197.8l.1 .1M184.8 197.7l-.5 .3M185.5 198.4l-.6 .3 1-2.2 .3 .2 1 3.3-.4-.2M185.5 198.2l1 .6 .3-.1M185.7 198.1l-.4 .8-.4-.2M186 196.8l.2 .7"/>
<path d="M186.2 197.5l.2 .9 .3-.1M186.2 196.8l-.6 1.2 .8 .4M186.5 198.8l.3 1 .3-.1M189.1 183.8l2.1-1.3 19.4 11.2M189.1 181.6l2.1-1.2v2.1M189.7 198.7l.3 .2v1.6a1 1 0 0 0 1.2 1.2v-2.1l.4 .2v1.6a.67 .67 0 0 1-.4 .8 .67 .67 0 0 1-.9-.4l-.6-.9zM203.7 187.3l.8-.3a.97 .97 0 0 1 1.4 .9 1.41 1.41 0 0 1-2.3-.4zM210.3 193.9l2.1-1.3 22.2 12.9M229.4 186a3.7 3.7 0 0 1 5.1 .5 1.86 1.86 0 0 1-2.2 1.8 2.54 2.54 0 0 1-3.2-1.7zM230.1 188a4.4 4.4 0 0 1 3.5 0M260.1 196v4.6l.6 1.3a3.4 3.4 0 0 0 4.3-.7v-4.6M260.2 195.8a3.3 3.3 0 0 1 4.4-.2l.4 1.1-.9 .4a1.19 1.19 0 0 1-1.7 .4l-1-.1a.77 .77 0 0 1-.8-.1 .77 .77 0 0 1-.3-.8z"/>
<path d="M260.6 195.5a3 3 0 0 1 4.1 .3 1.39 1.39 0 0 1-1.6 1.6l-1.7-.2a1.06 1.06 0 0 1-.9-.6 1.06 1.06 0 0 1 .1-1.1zM261 195.7a2.28 2.28 0 0 1 3.3 .3 1.51 1.51 0 0 1-2 1.1 1.05 1.05 0 0 1-1.2-.3 1.05 1.05 0 0 1-.1-1.1zM261.3 196.6a1.4 1.4 0 0 1 2.4 .2 1.31 1.31 0 0 0-1.2-.8 1.31 1.31 0 0 0-1.2 .8l.2 .1M261.4 196.5l.1 .5M261.4 196.9a.64 .64 0 0 1-.3-.8 .64 .64 0 0 1 .8-.4h.9a.78 .78 0 0 1 .9 .4 .78 .78 0 0 1-.1 .9M261.5 196.7l1.1-.3 1 .5a1.69 1.69 0 0 0-2.2-.1zM261.6 197l.8-.2 .9 .2M261.7 197l.7-.1 .8 .2M261.9 196.1h1.1M261.9 196.6h1.1M261.9 197h1.1M263.4 195.9a2.19 2.19 0 0 0-2.2 .2"/>
<path d="M283.1 192.6a3.6 3.6 0 0 1 5.1 .4 2.13 2.13 0 0 1-2.6 1.9 2.11 2.11 0 0 1-2.7-1.9zM283.8 194.5a4.4 4.4 0 0 1 3.5 0M305.6 195.4l.6-.2a1.25 1.25 0 0 1 1.6 .8 1.52 1.52 0 0 1-2.4-.2zM305.6 180.1l.5 .2M305.8 180.1h1M307.3 180.1l-1.2 .2M309.6 184.3l-1.8 1.1 9.6 5.6 1.8-1.1 4.2 2.4M333.2 184.5v2.1l2.1 1.2-21.2 12.3v-2.1M333.2 186.6l-19.4 11.2M335.3 185.7l18-10.4-2.1-1.2-18 10.4 2.1 1.2v2.1M337.9 196.7a1.1 1.1 0 0 1 1-.7 1.1 1.1 0 0 1 1 .6l-.2 1.3-8.1 21.1a1.88 1.88 0 0 1-2.4 1.5l-.2-.7 .1-1.1 8.2-21zM340.9 180l-2.2-1.3v2.2"/>
<path d="M347.1 191.4a1.09 1.09 0 0 1 1-.7 1.09 1.09 0 0 1 1 .6l-.2 1.3-8.1 21.1a1.87 1.87 0 0 1-2.4 1.5l-.3-.7 .2-1.1 8.2-21zM355.1 189.2v10.2l-1.8 1v11.3l-5.4 3.1v2.1l-10.7 6.2-1.9-1.1M178.4 205.9l2.1-1.3 5.3 3.1M181.1 213.3l-1.9 1.1M188.5 202.9l8.7 5v9l-8.7-5zM188.5 211.9l2.1-1.2 6.6 3.7M190.6 204.1v6.6M191.3 201.6l.2 .1M191.6 201.5l-.5 .3M192.8 200.4v.1M192.9 200.5l-.4 .2M193.5 201.7l.3 .1-.7-1.1a.6 .6 0 0 0-.9-.3 .6 .6 0 0 0 .1 1l1.1 1.1 .1 .6 .4-.2"/>
<path d="M193.5 203.1a1.15 1.15 0 0 1-1.2-1.1l-.3-.1 .3 .9 1.1 .8M193.7 203l.2 .1M193.8 201.5l-.3 .2a.75 .75 0 0 0-.3-.8 .75 .75 0 0 0-.8 0v.2a3.4 3.4 0 0 1 1.4 2.2v.1M193.8 203.4l-.3 .1M194.3 204.1l1.6 .7M194.6 201.9v.8l.5 .3M194.9 202.8l-.3 .2 .6 .3a.63 .63 0 0 1 .5 .5 .63 .63 0 0 1-.2 .7l-.9-.5v-1M194.9 201.7l-.3 .2 .9 .5a.36 .36 0 0 1 .2 .4 .36 .36 0 0 1-.4 .3l-.2-.1M195.6 203.4a.94 .94 0 0 0-.4-1.5l-.9-.6v2.8l.3-.2M195.9 202.9l.1 .1M195.9 203.2l-.3 .2 .5 1-.2 .4M196 204.2l.1 .1"/>
<path d="M196 202.9l-.4 .2M196.1 204.2l-.4 .2M205.9 219.8l-.7 .4M206.4 216.1v.1M206.5 216.1l-.4 .3M206.6 217.3l.6 .7a.68 .68 0 0 1 .2 1.1 .68 .68 0 0 1-1.1-.2l-.5-.8M207.1 217.3l.4 .2a1.4 1.4 0 0 0-1.7-1.4 2.26 2.26 0 0 0 1.3 2.1 .34 .34 0 0 1 .2 .4 .34 .34 0 0 1-.5 .2l-1.2-1.3 .1 .6M207.4 218.7h.1M207.4 217.2l-.3 .1a.73 .73 0 0 0-.3-.7 .73 .73 0 0 0-.8 0l.6 .7M207.5 218.6l-.4 .2M207.9 219.8l.9 .5a.6 .6 0 0 0 .6 .2 .6 .6 0 0 0 .5-.5M208.3 217.5v2.1l.8 .5 .8-.3"/>
<path d="M208.6 217.4l-.3 .1 .5 .3a1.6 1.6 0 0 1 .6 2.3M209.2 217.8a2.23 2.23 0 0 1 .7 2.2M209.2 217.8l-1.3-.8v2.8l.4-.2M209.6 219.9l.3 .1M232.5 206.7l2.1-1.2a6.2 6.2 0 0 0 2.9 4.9l1.8 1M237.2 212.7l2.1-1.3v11.9l-2.1 1.2M239.3 211.8l4 2.4-1.8 1M239.3 214.3l2.2 1.3M248.8 219.4l-7.3-4.2v2.5l7.3 4.2 1.8-1.1 7.8 4.5M250.6 218.4l-1.8 1v2.5M261 202.6v.1M261 203.4v.1"/>
<path d="M261 204.3h.1M261.1 204.5l-.1 .2M261.8 205.4l.4 .2M261.9 205.4h1.1M261.9 205h1.1M261.9 204.2h1.1M261.9 203.8h1.1M261.9 203.4h1.1M261.9 202.6h1.1M262.6 206.8a4.4 4.4 0 0 1 3.5 0M263 204.6h-1.1M263 203h-1.1"/>
<path d="M263.4 205.4l-1.2 .2M263.4 205.4h.1M263.7 202.1v.1M263.8 205a1.65 1.65 0 0 1-1.6 .6M263.8 202.1l-.1 .1M263.9 202.1a1.98 1.98 0 0 1-2.8 0 2.13 2.13 0 0 0 2.6 .1M264 204.3a1.66 1.66 0 0 1-2.7 .9l-.3-.5M264 203.9a1.55 1.55 0 0 1-2.4 1l-.6-.5 .1-.3M264 203.5a1.68 1.68 0 0 1-2.8 .7l-.1-.5M264 203.1a1.67 1.67 0 0 1-2.8 .7l-.1-.5M264 202.7a1.55 1.55 0 0 1-2.4 1l-.6-.5 .1-.3M264 202.3a1.68 1.68 0 0 1-2.8 .7l-.1-.6"/>
<path d="M264 202a1.7 1.7 0 0 1-3 .2v-.1M264 204a2.64 2.64 0 0 1 3.1 1.6 2.93 2.93 0 0 1-4 1.4 1.61 1.61 0 0 1-1.5-1.7M264 204.5a1.67 1.67 0 0 1-1.4 1 1.67 1.67 0 0 1-1.6-.8M264 202.1a1.72 1.72 0 0 1-3 .1M264 202.4a1.71 1.71 0 0 1-3 .3M264 202.9a1.71 1.71 0 0 1-3 .1M264 203.2a1.71 1.71 0 0 1-3 .3M264 203.7a1.7 1.7 0 0 1-3 .2M264 204.1a1.71 1.71 0 0 1-3 .2M264 202v.1M264 202.8v.1M276 213a3.7 3.7 0 0 1 5.2 .4 1.86 1.86 0 0 1-2.2 1.9 2.54 2.54 0 0 1-3.3-1.7z"/>
<path d="M276.7 214.9a4.4 4.4 0 0 1 3.5 0M281.9 217.8l-10.8 6.2 1.9 1.1v2.4l-7.3 4.2-7.3-4.2v-2.5l7.3 4.2M283.7 218.9l-1.8-1.1v2.5M290.9 214.7l-7.2 4.2v2.4M294 210.4v11.7l2.1 1.2-1.8 1.1M294 210.8l-5 2.9 1.9 1v2.5l-7.2 4.1-1.8-1-8.9 5.1M294 213.2l-3.1 1.9M296.8 205.5a6.2 6.2 0 0 1-2.8 4.9l2.1 1.2v11.7M297.4 200.6a3.6 3.6 0 0 1 5 .6 1.88 1.88 0 0 1-2.2 1.8 2.62 2.62 0 0 1-3.3-1.7zM297.9 202.7a4.4 4.4 0 0 1 3.5 0M299 206.7l15.1-8.7-2.1-1.3-15.2 8.8 2.2 1.2a6.3 6.3 0 0 1-2.9 4.9M310.3 212.6a1.09 1.09 0 0 1 1-.7 1.09 1.09 0 0 1 1 .6l-.1 1.3-8.2 21.1a1.84 1.84 0 0 1-2.4 1.5l-.2-.7 .2-1 8.1-21.1z"/>
<path d="M319.5 207.3a1.09 1.09 0 0 1 1-.7 1.09 1.09 0 0 1 1 .6l-.1 1.3-8.2 21.1a1.87 1.87 0 0 1-2.4 1.5l-.2-.7 .1-1 8.2-21.1zM328.7 202a1.04 1.04 0 0 1 1.3-.7 1.04 1.04 0 0 1 .7 1.2l-8.3 21.8a1.84 1.84 0 0 1-2.4 1.5l-.3-.7 .2-1 8.2-21.1zM197.9 223l-1.9 1.1M205.2 220.2l.7-.4 11 6.3 .7 1.2v1l-.7 .5-11-6.4-.7-1.2zM205.9 222.4l2.1-1.2 9 5.2M206.8 220.3l-1.6 .9M207.8 220.9l.2 .3M211.4 220.5a1.07 1.07 0 0 0 .8 1.4M211.4 220.5a.58 .58 0 0 1 .6 0 .58 .58 0 0 1 .3 .5l.2-.1M211.8 220.1l-.3 .2M212.3 221l.2 .1-.4-.7a.56 .56 0 0 0-.8-.3 .56 .56 0 0 0-.1 .8 1.08 1.08 0 0 0 1.3 1.2l-.1-.4-.2 .2M212.4 221.8l-.2 .1"/>
<path d="M213 222.3l-.4 .2 .7-1.5 .2 .1 .6 2.2-.2-.1M213 222.2l.9 .2M213.2 222l-.3 .6-.3-.1M213.4 221.2l-.3 .8 .5 .3M213.5 221.2l.1 1.1 .2-.1M213.7 222.5l.2 .7 .2-.1M214.5 222.7l.6 .1M214.7 221.8l-.2 .1 .5 .3a.36 .36 0 0 1 .4 .3 .36 .36 0 0 1-.2 .4l-.7-.4v-.6M214.7 222.6l-.2 .1v.9l-.2-.2M214.9 232.8l-1.9 1.1M214.9 223l.5 1.1 .2-.1M215.1 223.1a.39 .39 0 0 0 .5-.2 .39 .39 0 0 0-.2-.5l-1.1-.8v1.8l.2-.1"/>
<path d="M215.3 223.2l.1 .4M215.4 223.6l.3 .6-.3-.1M215.6 222.7l-.3 .2M215.6 222.8l-.5 .3 .1 .2M215.9 224.4l1 .4M216.1 222.9v1.4l.6 .3 .5-.2M216.1 224.2l-.2 .2v-1.9l.6 .3a1.42 1.42 0 0 1 .6 1.9M216.3 222.8l-.2 .1 .9 .8-.1 .8M217.1 224.7l-.2 .1M237.2 234.3l2.1-1.2v11.4l-2.1 1.2M237.5 224.3v7.7M239.3 233.1l-1.8-1.1-2.1 1.2"/>
<path d="M250.6 220.8v-2.4l9.7 5.6-1.9 1M261.7 220.8l.6-.3a1.05 1.05 0 0 1 1.1 0 1.05 1.05 0 0 1 .5 .9l-.9 .5a.97 .97 0 0 1-1.4-1zM273 225.1l-7.3 4.1v2.5M292.2 223.2v10l2.1 1.2 1.8-1v11.3M294 222.1l-1.8 1.1 2.1 1.2v10M294 234.3v9.1l2.1 1.3 5.4-3.1v2.1M319.4 233.4v-2.1l-7.2 4.1v2.1l-10.7 6.2-1.8-1.1M337.2 223.1v-2.1l-7.1 4.1v2.1l-10.7 6.2-1.9-1.1M231.8 242.6l-1.9 1.1"/>
</g>
<g fill="#000">
<circle cx="176" cy="74.7" r=".25"/>
<circle cx="170.6" cy="116.6" r=".25"/>
<circle cx="135" cy="137.2" r=".25"/>
<circle cx="152.7" cy="126.9" r=".25"/>
</g>
<!-- layer: BORDER -->
<g fill="none" stroke="#000" stroke-width=".3">
<path d="M15 10.1h390v276.9h-390zM60 5.1v5M210 5.1v10M360 5.1v5M10 52.9h5M405 52.9h5M10 148.6h10M400 148.6h10M10 244.2h5M405 244.2h5M60 287v5M210 282.1v9.9"/>
<path d="M360 287v5"/>
</g>
<!-- layer: TITLEBLOCK -->
<path d="M375 10.1h30v276.9h-30zM375 40.1h30M390 40.1v217M375 70h30M375 157.1h30M390 197h15M375 257.1h30" fill="none" stroke="#000" stroke-width=".36"/>
<!-- layer: Parts Lists -->
<path d="M269.3 10.1h105.7v60.9h-105.7zM269.3 17.5h105.7M293.4 17.5v53.5M304.4 17.5v53.5M269.3 25h105.7M269.3 32.7h105.7M269.3 40.3h105.7M269.3 48h105.7M269.3 55.7h105.7M269.3 63.3h105.7" fill="none" stroke="#000" stroke-width=".3"/>
<!-- layer: Balloons -->
<g fill="none" stroke="#000" stroke-width=".3">
<circle cx="141.5" cy="162.2" r="6.3"/>
<circle cx="367.1" cy="164.8" r="6.3"/>
<circle cx="159" cy="266.5" r="6.3"/>
<circle cx="208.8" cy="266.5" r="6.3"/>
<circle cx="258.7" cy="266.5" r="6.3"/>
<circle cx="308.5" cy="266.5" r="6.3"/>
</g>
<!-- layer: 0 -->
<path d="M165.7 157.3h3.5l-3.3 1.1zM344.1 160.6h3.5l-.2 1.2zM259.5 206.8l3.3-1.2-2.7 2.2zM265.7 230.4l-.1 3.6-1.1-.2zM235.1 246.7l3.1-1.6-2.4 2.5zM295.1 244.1l2.3 2.7-1 .6z" fill="#000" stroke="#000" stroke-width=".3"/>
<path d="M165.8 157.9l-18.2 3.2M347.5 161.2l13.4 2.5M259.8 207.3l-95.4 56M265.1 233.9l-5.2 26.4M235.4 247.2l-21.5 15.6M296.9 247.1l8.4 14" fill="none" stroke="#000" stroke-width=".3"/>
<g font-size="7">
<text x="393.3" y="30.9" transform="rotate(-90 393.3 30.9)">2/2</text>
<text x="139.5" y="164.7">5</text>
<text x="365.3" y="167.3">4</text>
<text x="157.1" y="268.9">6</text>
<text x="207" y="269">2</text>
<text x="257" y="269">1</text>
<text x="306.6" y="268.9">3</text>
</g>
<g font-size="5.6">
<text x="401.4" y="194.5" transform="rotate(-90 401.4 194.5)">Pia Pinedo</text>
<text x="384.5" y="251.7" transform="rotate(-90 384.5 251.7)">DRAWMAKINA</text>
<text x="399.9" y="252.4" transform="rotate(-90 399.9 252.4)">DISEÑADORA</text>
</g>
<g font-size="4.9">
<text x="305.7" y="15.1">Lista de piezas</text>
<text x="271.3" y="23">elemento</text>
<text x="295.7" y="23">ctd</text>
<text x="321.4" y="22.5">número de pieza</text>
<text x="280.2" y="29.9">1</text>
<text x="297.7" y="29.9">1</text>
<text x="305.5" y="30">BASE DM</text>
<text x="280" y="37.6">2</text>
<text x="297.7" y="37.6">1</text>
<text x="305.7" y="37.7">TRASERA op 24V</text>
<text x="280" y="45.2">3</text>
<text x="297.7" y="45.2">1</text>
<text x="305.5" y="45.3">LATERAL_A op rejilla</text>
<text x="280.1" y="52.9">4</text>
<text x="297.7" y="52.9">1</text>
<text x="305.5" y="53.1">FRONTAL DM</text>
<text x="280" y="60.6">5</text>
<text x="297.7" y="60.6">1</text>
<text x="305.5" y="60.6">LATERAL_B</text>
<text x="280" y="68.2">6</text>
<text x="297.6" y="68.2">4</text>
<text x="305.5" y="68.4">Espaciador male-female M3x6</text>
<text x="385.5" y="68.6" transform="rotate(-90 385.5 68.6)">19/10/2024</text>
<text x="401.5" y="68.6" transform="rotate(-90 401.5 68.6)">1:1</text>
<text x="386.5" y="152.6" transform="rotate(-90 386.5 152.6)">Caja Electronica [con_espaciadores]</text>
<text x="401.1" y="153.4" transform="rotate(-90 401.1 153.4)">Explosión aja Electronica</text>
<text x="390.8" y="293.2">A3</text>
</g>
<g font-size="2.8">
<text x="379.8" y="36.6" transform="rotate(-90 379.8 36.6)">No:</text>
<text x="378.9" y="68.3" transform="rotate(-90 378.9 68.3)">FECHA:</text>
<text x="394.6" y="68.3" transform="rotate(-90 394.6 68.3)">ESCALA:</text>
<text x="378.9" y="153.3" transform="rotate(-90 378.9 153.3)">PROYECTO:</text>
<text x="394.6" y="153.3" transform="rotate(-90 394.6 153.3)">PLANO:</text>
<text x="394.6" y="194.2" transform="rotate(-90 394.6 194.2)">NOMBRE:</text>
<text x="388.1" y="251.6" transform="rotate(-90 388.1 251.6)">http://github.com/PiaPinedo/DrawMakina</text>
</g>
</svg>
